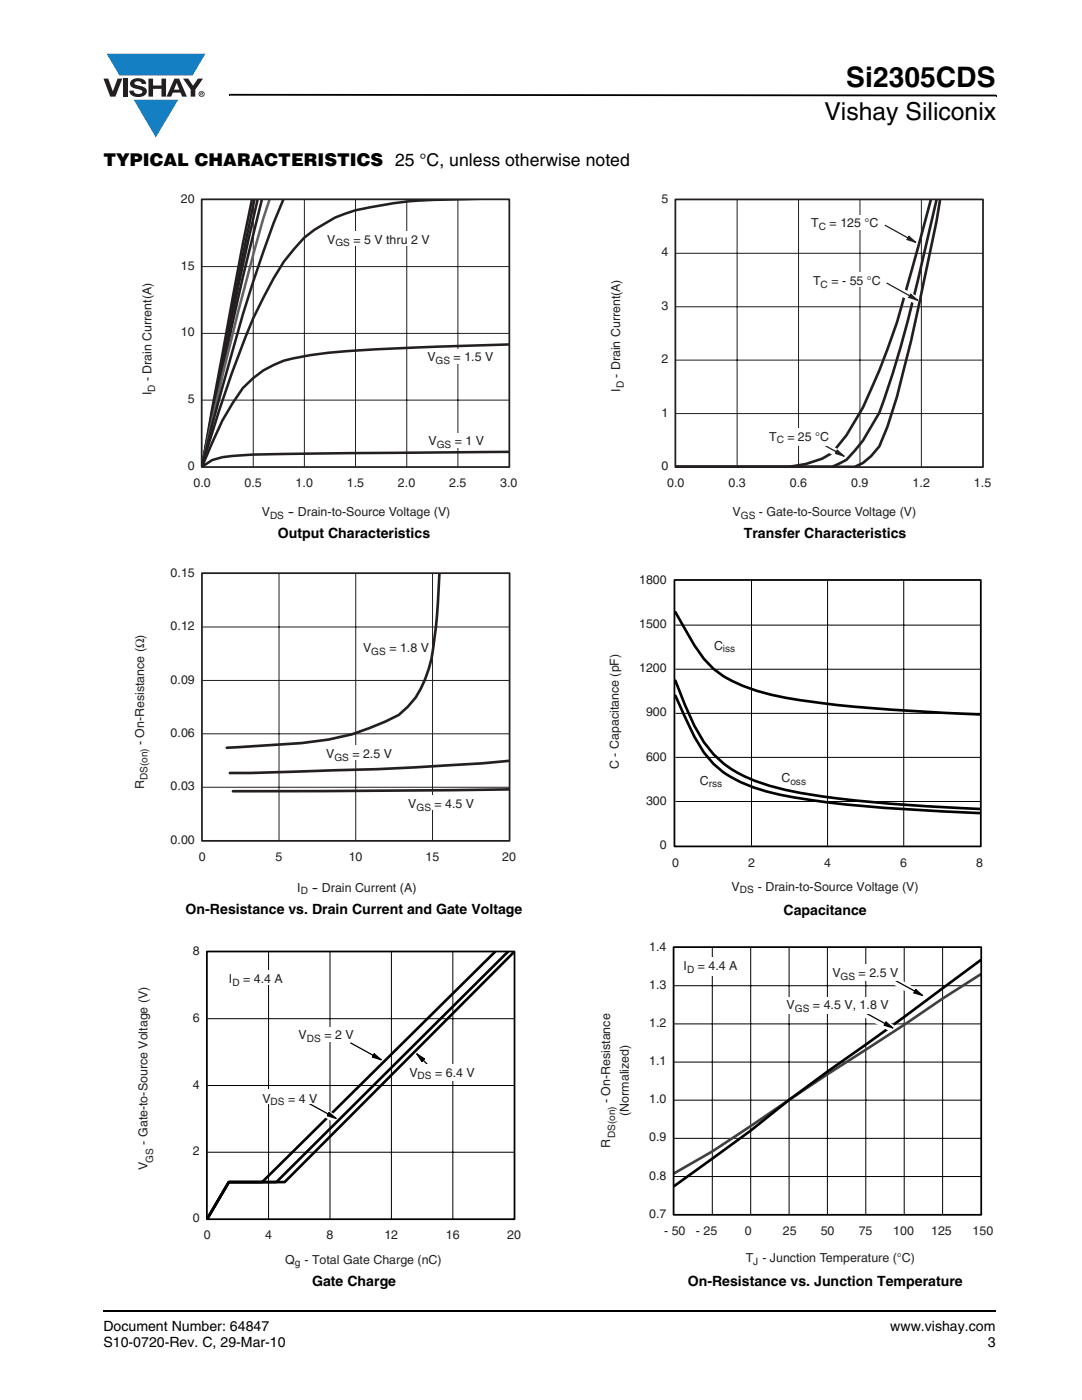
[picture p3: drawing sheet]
<svg xmlns="http://www.w3.org/2000/svg" width="216mm" height="279mm" viewBox="0 0 216 279" stroke-linecap="round" stroke-linejoin="round" font-family="sans-serif">
<path d="M20.5 261.5h.1v.4h-.1z" fill="#000"/>
<path d="M20.6 261.7h178.2" fill="none" stroke="#000" stroke-width=".36"/>
<path d="M20.6 10.7h20.4v16.7h-20.4z" fill="#fff"/>
<g fill="#147fc3">
<path d="M21.3 10.7h19.7l-2.6 4.4h-1.1h-13.5z"/>
<path d="M26.7 19.9h8.9l-4.5 7.5z"/>
</g>
<g fill="#231f20">
<path d="M20.6 15.7h1l.9 2.5 1-2.5h.9l-1.4 3.6h-1z"/>
<path d="M24.6 15.7h.9v3.6h-.9z"/>
<path d="M26.3 16a2.1 2.1 0 0 1 2.8 .3l.1 .5h-.9a.79 .79 0 0 0-.7-.6 .79 .79 0 0 0-.8 .4l.3 .3 1 .3a1.08 1.08 0 0 1 1.2 1 1.08 1.08 0 0 1-1.1 1.1 1.73 1.73 0 0 1-2.4-1.2h.9a.96 .96 0 0 0 .8 .6 .96 .96 0 0 0 .9-.4 1.31 1.31 0 0 0-1.2-.6 1.03 1.03 0 0 1-1.1-.5 1.03 1.03 0 0 1 .2-1.2z"/>
<path d="M29.6 15.7h.9v1.4h1.7v-1.4h.9v3.6h-.9v-1.6h-1.7v1.6h-.9z"/>
<path d="M36.5 15.7h1.1l.9 1.4 1-1.4h1l-1.5 2.2v1.4h-.9v-1.4z"/>
<path d="M35.3 16.6l.5 1.3h-1.1zM34.8 15.7l-1.6 3.6h1l.3-.8h1.5l.3 .8h1l-1.6-3.6z"/>
<path d="M39.8 18.8a.46 .46 0 0 1 .9 0 .46 .46 0 0 1-.9 0zM39.6 18.8a.6 .6 0 0 0 1.2 0 .6 .6 0 0 0-1.2 0z"/>
<path d="M40.1 18.5h.2v.2h-.2zM40 18.4v.7h.1v-.3l.4 .3-.2-.3 .2-.2-.1-.1z"/>
</g>
<path d="M45.7 18.7h.2v.4h-.2zM45.9 18.7l152.9 .2v.3l-152.9-.1zM198.8 18.9h.1v.3h-.1z" fill="#000"/>
<path d="M28.1 38.4h75.2v65.6h-75.2z" fill="#fff"/>
<path d="M50.5 39.8v53.4M60.7 39.8v53.4M70.9 39.8v53.4M81.2 39.8v53.4M91.4 39.8v53.4M40.3 53.2h61.3M40.3 79.9h61.3M40.3 66.5h61.3" fill="none" stroke="#231f20" stroke-width=".2"/>
<path d="M50.3 39.8l-3.9 19.6-6.1 33.7M50.8 39.8l-6.4 31.8-4.1 21.5M51.4 39.8a1464.8 1464.8 0 0 0-11.1 53.3M52.3 39.8a1142.1 1142.1 0 0 0-12 53.3M56.5 39.8a245.3 245.3 0 0 0-10.1 30.1l-4.1 14.8-2 8.4M90.4 39.8a80.6 80.6 0 0 0-19.5 2.2l-4 1.4-4.1 2.4-2.1 1.6a38.8 38.8 0 0 0-8.2 12 145.2 145.2 0 0 0-7.2 17.9l-2.3 7-2.7 8.8M101.6 68.7l-16.8 .6a235.3 235.3 0 0 0-23.4 1.7l-1.2 .2a18.7 18.7 0 0 0-13.8 9.2l-2 3.5-4.1 9.2M101.6 90.2l-35.2 .3a301.9 301.9 0 0 0-20.8 .6l-1.2 .1-2.1 .6-2 1.3" fill="none" stroke="#231f20" stroke-width=".51"/>
<path d="M53.8 39.8l-1.3 3.8a771.7 771.7 0 0 0-12.2 49.5" fill="none" stroke="#636366" stroke-width=".51"/>
<path d="M40.2 39.8h61.4v53.4h-61.4z" fill="none" stroke="#231f20" stroke-width=".35"/>
<g fill="#fff">
<path d="M63.4 46.1h22.3v3h-22.3z"/>
<path d="M83.3 69.6h14v3h-14z"/>
<path d="M83.6 86.3h13.9v3h-13.9z"/>
<path d="M26.6 113h76.4v65.9h-76.4z"/>
</g>
<path d="M55.7 114.5v53.3M71 114.5v53.3M86.3 114.5v53.3M40.4 135.8h61.3M40.4 125.1h61.3M40.4 157.1h61.3M40.4 146.4h61.3" fill="none" stroke="#231f20" stroke-width=".2"/>
<path d="M87.7 114.4l-.1 1.4a124.3 124.3 0 0 1-1.5 15.7 18.7 18.7 0 0 1-6.5 11.2 49.9 49.9 0 0 1-19.4 5.6l-15 .9M101.7 157.5l-25.9 .3-29.3 .1M101.7 151.8l-5.5 .5a790.6 790.6 0 0 1-37.6 1.7l-12.7 .3" fill="none" stroke="#231f20" stroke-width=".53"/>
<path d="M40.3 114.4h61.4v53.4h-61.4z" fill="none" stroke="#231f20" stroke-width=".35"/>
<g fill="#fff">
<path d="M62.6 148.7h15.6v3h-15.6z"/>
<path d="M79 158.7h14.9v3h-14.9z"/>
<path d="M27.3 188.5h76.6v64.7h-76.6z"/>
</g>
<path d="M83.8 209.6l5.2 5.2-1.1 1.1-5.2-5.2z" fill-rule="evenodd" fill="#fff"/>
<path d="M83.2 210.3l1.5 1-.5 .5z" fill="#000"/>
<path d="M83.2 210.3l1.5 1-.5 .5zM84.4 211.5l3.7 3.7" fill="none" stroke="#000" stroke-width=".25"/>
<path d="M53.6 190v53.3M65.8 190v53.3M78.1 190v53.3M90.4 190v53.3M41.3 216.6h61.3M41.3 203.3h61.3M41.3 230h61.3" fill="none" stroke="#000" stroke-width=".2"/>
<path d="M98.8 190l-46.5 45.9h-6.6l-4.4 7.4M101.3 190l-46.2 45.9h-9.4l-4.4 7.4M102.6 190l-45.8 45.9h-11.1l-4.4 7.4" fill="none" stroke="#000" stroke-width=".53"/>
<path d="M41.3 189.9h61.4v53.4h-61.4z" fill="none" stroke="#000" stroke-width=".35"/>
<path d="M44 193.6h15.2v3h-15.2z" fill="#fff"/>
<path d="M79.1 209.3l-.5 .5" fill="none" stroke="#000" stroke-width=".25"/>
<g fill="#fff">
<path d="M81.6 212.4h15.5v3.3h-15.5z"/>
<path d="M57.9 204.9h15.2v3h-15.2z"/>
</g>
<path d="M61 219.1l6.4 3.6-.7 1.3-6.5-3.5z" fill-rule="evenodd" fill="#fff"/>
<path d="M65.7 222l1.3 1.2-1.7-.5z" fill="#000"/>
<path d="M61 219.8l4.6 2.6M65.7 222l1.3 1.2-1.7-.5z" fill="none" stroke="#000" stroke-width=".25"/>
<path d="M70 207.4l6.4 3.6-.7 1.3-6.5-3.5z" fill-rule="evenodd" fill="#fff"/>
<path d="M74.7 210.3l1.3 1.2-1.7-.5z" fill="#000"/>
<path d="M70 208.1l4.6 2.6M74.7 210.3l1.3 1.2-1.7-.5z" fill="none" stroke="#000" stroke-width=".25"/>
<g fill="#fff">
<path d="M48.5 217.4h15.3v3h-15.3z"/>
<path d="M121.6 38.4h76.2v65.6h-76.2z"/>
</g>
<path d="M147.1 39.9v53.3M159.3 39.9v53.3M171.6 39.9v53.3M183.9 39.9v53.3M134.8 50.6h61.3M134.8 71.9h61.3M134.8 61.2h61.3M134.8 82.5h61.3" fill="none" stroke="#231f20" stroke-width=".2"/>
<path d="M185.8 39.8l-4 14.6a143.6 143.6 0 0 1-9.6 26.9l-3.3 5.6-2.9 3.5-2 1.2-3.2 1-3.3 .6h-22.7M186.9 39.8a460.6 460.6 0 0 1-9.3 36.3l-2.2 6.3-3.2 5.5-3.3 3.9-2.9 1.4h-31.2M187.6 39.8a553.3 553.3 0 0 1-8.6 39.3l-1.9 6.1-1.7 3.9-1.6 1.9-1.6 1.4-1.6 .8h-35.8" fill="none" stroke="#231f20" stroke-width=".53"/>
<path d="M134.8 39.8h61.3v53.4h-61.3z" fill="none" stroke="#231f20" stroke-width=".35"/>
<path d="M159.9 42.8h16.5v3h-16.5z" fill="#fff"/>
<path d="M176.7 44.3l6.4 3.5-.7 1.4-6.5-3.6z" fill-rule="evenodd" fill="#fff"/>
<path d="M181.4 47.2l1.3 1.1-1.7-.5z" fill="#231f20"/>
<path d="M176.6 45l4.7 2.5M181.4 47.2l1.3 1.1-1.7-.5z" fill="none" stroke="#231f20" stroke-width=".25"/>
<path d="M160.2 54.4h16.6v3h-16.6z" fill="#fff"/>
<path d="M177 55.8l6.5 3.6-.8 1.3-6.4-3.5z" fill-rule="evenodd" fill="#fff"/>
<path d="M181.7 58.7l1.3 1.2-1.6-.5z" fill="#231f20"/>
<path d="M177 56.5l4.6 2.6M181.7 58.7l1.3 1.2-1.6-.5z" fill="none" stroke="#231f20" stroke-width=".25"/>
<g fill="#fff">
<path d="M161.6 88.3l7.2 2.2-.7 1.4z"/>
<path d="M162.4 87l6.4 3.5-7.2-2.2z"/>
</g>
<path d="M167.1 89.9l1.3 1.1-1.7-.5z" fill="#231f20"/>
<path d="M162.3 87.7l4.7 2.5M167.1 89.9l1.3 1.1-1.7-.5z" fill="none" stroke="#231f20" stroke-width=".25"/>
<g fill="#fff">
<path d="M153.4 85.4h12.5v3.6h-12.5z"/>
<path d="M121.3 114.5h74.9v64.3h-74.9z"/>
<path d="M136.3 163.1l8.5 .3v3l-8.5-.3z"/>
</g>
<path d="M150 115.9v52.9M165.1 115.9v52.9M180.3 115.9v52.9M134.8 133.6h60.8M134.8 124.8h60.8M134.8 160h60.8M134.8 151.2h60.8M134.8 142.4h60.8" fill="none" stroke="#000" stroke-width=".2"/>
<path d="M134.8 138.8l3.8 8.2a19.7 19.7 0 0 0 12.2 10.3 97.5 97.5 0 0 0 19.7 3.4l10.7 .8 14.3 .8M134.8 135.8l1.9 4.8 1.9 4.3a21.5 21.5 0 0 0 14.1 11.6 109.2 109.2 0 0 0 21 3.6l10.1 .7 11.7 .6M134.8 122.2l3.8 6.6a19 19 0 0 0 11.4 8.7 97.2 97.2 0 0 0 20.4 3.5l11.7 .9 13.4 .7" fill="none" stroke="#000" stroke-width=".53"/>
<path d="M134.6 115.7h61.1v53.2h-61.1z" fill="none" stroke="#000" stroke-width=".35"/>
<g fill="#fff">
<path d="M153.7 119.6h6.7v2.9h-6.7z"/>
<path d="M119.6 187.6h78.6v65.2h-78.6z"/>
</g>
<g fill="none" stroke="#000" stroke-width=".2">
<path d="M134.5 196.7h61.3M142.1 189.1v53.3M149.8 189.1v53.3M157.5 189.1v53.3M165.1 189.1v53.3M172.8 189.1v53.3M180.4 189.1v53.3M188.1 189.1v53.3M134.5 219.6h61.3M134.5 212h61.3M134.5 204.3h61.3M134.5 234.8h61.3"/>
<path d="M134.5 227.2h61.3"/>
</g>
<path d="M195.7 194.4l-7.6 4.9-7.7 5.2a853.2 853.2 0 0 0-30.6 20.2l-7.7 5.1-7.6 4.4" fill="none" stroke="#404040" stroke-width=".53"/>
<path d="M195.7 191.6a940 940 0 0 1-30.6 22.3l-7.7 5.6-7.6 6.2-15.3 11" fill="none" stroke="#000" stroke-width=".53"/>
<path d="M134.4 189h61.4v53.4h-61.4z" fill="none" stroke="#000" stroke-width=".35"/>
<path d="M136.1 191.1h11.8v3.6h-11.8z" fill="#fff"/>
<path d="M178 194.6l6.5 3.6-.8 1.3-6.4-3.6z" fill-rule="evenodd" fill="#fff"/>
<path d="M182.7 197.5l1.4 1.2-1.7-.6z" fill="#000"/>
<path d="M178 195.3l4.6 2.6M182.7 197.5l1.4 1.2-1.7-.6z" fill="none" stroke="#000" stroke-width=".25"/>
<path d="M165.4 192.5h14.8v3.3h-14.8z" fill="#fff"/>
<path d="M172.1 201.1l6.4 3.5-.7 1.4-6.5-3.6z" fill-rule="evenodd" fill="#fff"/>
<path d="M176.8 204l1.3 1.1-1.7-.5z" fill="#000"/>
<path d="M172.1 201.8l4.6 2.5M176.8 204l1.3 1.1-1.7-.5z" fill="none" stroke="#000" stroke-width=".25"/>
<path d="M156.3 198.9h21.3v3.4h-21.3z" fill="#fff"/>
<text font-size="5.6" x="168.9" y="17.4">Si2305CDS</text>
<text font-size="4.9" x="164.5" y="24">Vishay Siliconix</text>
<text font-size="3.5" x="20.6" y="33">TYPICAL CHARACTERISTICS 25 °C, unless otherwise noted</text>
<g font-size="2.8">
<text x="55.4" y="107.3">Output Characteristics</text>
<text x="148.4" y="107.3">Transfer Characteristics</text>
<text x="37" y="182.4">On-Resistance vs. Drain Current and Gate Voltage</text>
<text x="156.3" y="182.5">Capacitance</text>
<text x="62.3" y="256.6">Gate Charge</text>
<text x="137.2" y="256.7">On-Resistance vs. Junction Temperature</text>
<text x="20.6" y="265.6">Document Number: 64847</text>
<text x="20.6" y="268.8">S10-0720-Rev. C, 29-Mar-10</text>
<text x="177.7" y="265.6">www.vishay.com</text>
<text x="197.1" y="268.8">3</text>
</g>
<g font-size="2.5" fill="#231f20">
<text x="36.1" y="40.5">20</text>
<text x="132" y="40.5">5</text>
<text x="161.9" y="45.4">T</text>
<text x="165.5" y="45.4">= 125 °C</text>
<text x="36.1" y="53.8">15</text>
<text x="65.3" y="48.6">V</text>
<text x="70.5" y="48.6">= 5 V thru</text>
<text x="82" y="48.6">2 V</text>
<text x="132" y="51.2">4</text>
<text x="162.2" y="56.9">T</text>
<text x="165.9" y="56.9">= - 55 °C</text>
<text x="132" y="61.8">3</text>
<text x="36.1" y="67.2">10</text>
<text x="30.3" y="76.1" transform="rotate(-90 30.3 76.1)">- Drain Current(A)</text>
<text x="85.3" y="72.1">V</text>
<text x="90.5" y="72.1">= 1.5 V</text>
<text x="123.8" y="75.4" transform="rotate(-90 123.8 75.4)">- Drain Current(A)</text>
<text x="132" y="72.5">2</text>
<text x="30.3" y="78.9" transform="rotate(-90 30.3 78.9)">I</text>
<text x="37.5" y="80.5">5</text>
<text x="123.8" y="78.2" transform="rotate(-90 123.8 78.2)">I</text>
<text x="132" y="83.2">1</text>
<text x="85.5" y="88.9">V</text>
<text x="90.8" y="88.9">= 1 V</text>
<text x="153.5" y="88">T</text>
<text x="157.1" y="88">= 25 °C</text>
<text x="37.5" y="93.8">0</text>
<text x="132" y="93.8">0</text>
<text x="38.6" y="97.2">0.0</text>
<text x="48.8" y="97.2">0.5</text>
<text x="59" y="97.2">1.0</text>
<text x="69.2" y="97.2">1.5</text>
<text x="79.4" y="97.2">2.0</text>
<text x="89.6" y="97.2">2.5</text>
<text x="99.8" y="97.2">3.0</text>
<text x="133.1" y="97.2">0.0</text>
<text x="145.4" y="97.2">0.3</text>
<text x="157.6" y="97.2">0.6</text>
<text x="169.9" y="97.2">0.9</text>
<text x="182.1" y="97.2">1.2</text>
<text x="194.3" y="97.2">1.5</text>
<text x="52.2" y="103">V</text>
<text x="57.5" y="103">-- Drain-to-Source Voltage (V)</text>
<text x="146.2" y="103">V</text>
<text x="151.4" y="103">- Gate-to-Source Voltage (V)</text>
<text x="34.1" y="115.1">0.15</text>
<text x="127.5" y="116.6">1800</text>
<text x="34.1" y="125.8">0.12</text>
<text x="127.5" y="125.4">1500</text>
<text x="72.4" y="130.1">V</text>
<text x="77.7" y="130.1">= 1.8 V</text>
<text x="142.5" y="129.7">C</text>
<text x="34.1" y="136.4">0.09</text>
<text x="127.5" y="134.2">1200</text>
<text x="128.9" y="143">900</text>
<text x="28.7" y="148.7" transform="rotate(-90 28.7 148.7)">- On-Resistance (Ω)</text>
<text x="34.1" y="147.1">0.06</text>
<text x="65.1" y="151.3">V</text>
<text x="70.3" y="151.3">= 2.5 V</text>
<text x="123.5" y="153.5" transform="rotate(-90 123.5 153.5)">C - Capacitance (pF)</text>
<text x="128.9" y="151.8">600</text>
<text x="28.7" y="157.5" transform="rotate(-90 28.7 157.5)">R</text>
<text x="34.1" y="157.7">0.03</text>
<text x="81.5" y="161.2">V</text>
<text x="86.7" y="161.2">= 4.5 V</text>
<text x="128.9" y="160.6">300</text>
<text x="139.7" y="156.6">C</text>
<text x="155.9" y="156.1">C</text>
<text x="34.1" y="168.4">0.00</text>
<text x="39.7" y="171.8">0</text>
<text x="55" y="171.8">5</text>
<text x="69.6" y="171.8">10</text>
<text x="84.9" y="171.8">15</text>
<text x="100.2" y="171.8">20</text>
<text x="131.7" y="169.4">0</text>
<text x="134.1" y="173">0</text>
<text x="149.3" y="173">2</text>
<text x="164.4" y="173">4</text>
<text x="179.6" y="173">6</text>
<text x="194.8" y="173">8</text>
<text x="59.3" y="178">I</text>
<text x="62.3" y="178">-- Drain Current (A)</text>
<text x="146" y="177.8">V</text>
<text x="151.2" y="177.8">- Drain-to-Source Voltage (V)</text>
<text x="38.5" y="190.6">8</text>
<text x="129.5" y="189.7">1.4</text>
<text x="45.7" y="196.2">I</text>
<text x="48.5" y="196.2">= 4.4 A</text>
<text x="129.5" y="197.3">1.3</text>
<text x="136.4" y="193.6">I</text>
<text x="139.3" y="193.6">= 4.4 A</text>
<text x="166.1" y="195">V</text>
<text x="171.3" y="195">= 2.5 V</text>
<text x="38.5" y="203.9">6</text>
<text x="157" y="201.5">V</text>
<text x="162.2" y="201.5">= 4.5 V, 1.8 V</text>
<text x="59.6" y="207.4">V</text>
<text x="64.7" y="207.4">= 2 V</text>
<text x="129.5" y="205">1.2</text>
<text x="81.7" y="214.9">V</text>
<text x="86.8" y="214.9">= 6.4 V</text>
<text x="129.5" y="212.6">1.1</text>
<text x="38.5" y="217.3">4</text>
<text x="52.4" y="220.1">V</text>
<text x="57.5" y="220.1">= 4 V</text>
<text x="121.8" y="220.2" transform="rotate(-90 121.8 220.2)">- On-Resistance</text>
<text x="129.5" y="220.2">1.0</text>
<text x="125.5" y="222.7" transform="rotate(-90 125.5 222.7)">(Normalized)</text>
<text x="129.5" y="227.8">0.9</text>
<text x="29.4" y="233.6" transform="rotate(-90 29.4 233.6)">V</text>
<text x="29.4" y="228.4" transform="rotate(-90 29.4 228.4)">- Gate-to-Source Voltage (V)</text>
<text x="38.5" y="230.6">2</text>
<text x="121.8" y="229.1" transform="rotate(-90 121.8 229.1)">R</text>
<text x="129.5" y="235.4">0.8</text>
<text x="38.5" y="243.9">0</text>
<text x="129.5" y="243">0.7</text>
<text x="40.7" y="247.3">0</text>
<text x="52.9" y="247.3">4</text>
<text x="65.2" y="247.3">8</text>
<text x="76.7" y="247.3">12</text>
<text x="89" y="247.3">16</text>
<text x="101.2" y="247.3">20</text>
<text x="132.5" y="246.4">- 50</text>
<text x="138.9" y="246.4">- 25</text>
<text x="148.6" y="246.4">0</text>
<text x="148.8" y="251.9">T</text>
<text x="152.1" y="251.9">- Junction Temperature (°C)</text>
<text x="156.2" y="246.4">25</text>
<text x="163.8" y="246.4">50</text>
<text x="171.3" y="246.4">75</text>
<text x="178.2" y="246.4">100</text>
<text x="185.8" y="246.4">125</text>
<text x="194.1" y="246.4">150</text>
<text x="56.9" y="252.2">Q</text>
<text x="60.8" y="252.2">- Total Gate Charge (nC)</text>
</g>
<g font-size="2" fill="#231f20">
<text x="163.4" y="45.9">C</text>
<text x="66.9" y="49.2">GS</text>
<text x="163.7" y="57.5">C</text>
<text x="86.9" y="72.6">GS</text>
<text x="124.5" y="77.5" transform="rotate(-90 124.5 77.5)">D</text>
<text x="31" y="78.2" transform="rotate(-90 31 78.2)">D</text>
<text x="87.2" y="89.4">GS</text>
<text x="155" y="88.5">C</text>
<text x="53.9" y="103.5">DS</text>
<text x="147.8" y="103.5">GS</text>
<text x="74.1" y="130.6">GS</text>
<text x="144.2" y="130.2">iss</text>
<text x="29.4" y="155.7" transform="rotate(-90 29.4 155.7)">DS(on)</text>
<text x="66.7" y="151.8">GS</text>
<text x="83.1" y="161.8">GS</text>
<text x="141.4" y="157.2">rss</text>
<text x="157.7" y="156.6">oss</text>
<text x="60" y="178.5">D</text>
<text x="147.6" y="178.3">DS</text>
<text x="46.4" y="196.7">D</text>
<text x="137.1" y="194.1">D</text>
<text x="167.7" y="195.5">GS</text>
<text x="158.6" y="202">GS</text>
<text x="61.2" y="208">DS</text>
<text x="83.3" y="215.4">DS</text>
<text x="54" y="220.6">DS</text>
<text x="122.7" y="227.2" transform="rotate(-90 122.7 227.2)">DS(on)</text>
<text x="30.6" y="232.1" transform="rotate(-90 30.6 232.1)">GS</text>
<text x="58.8" y="252.7">g</text>
<text x="150.3" y="252.4">J</text>
</g>
</svg>
